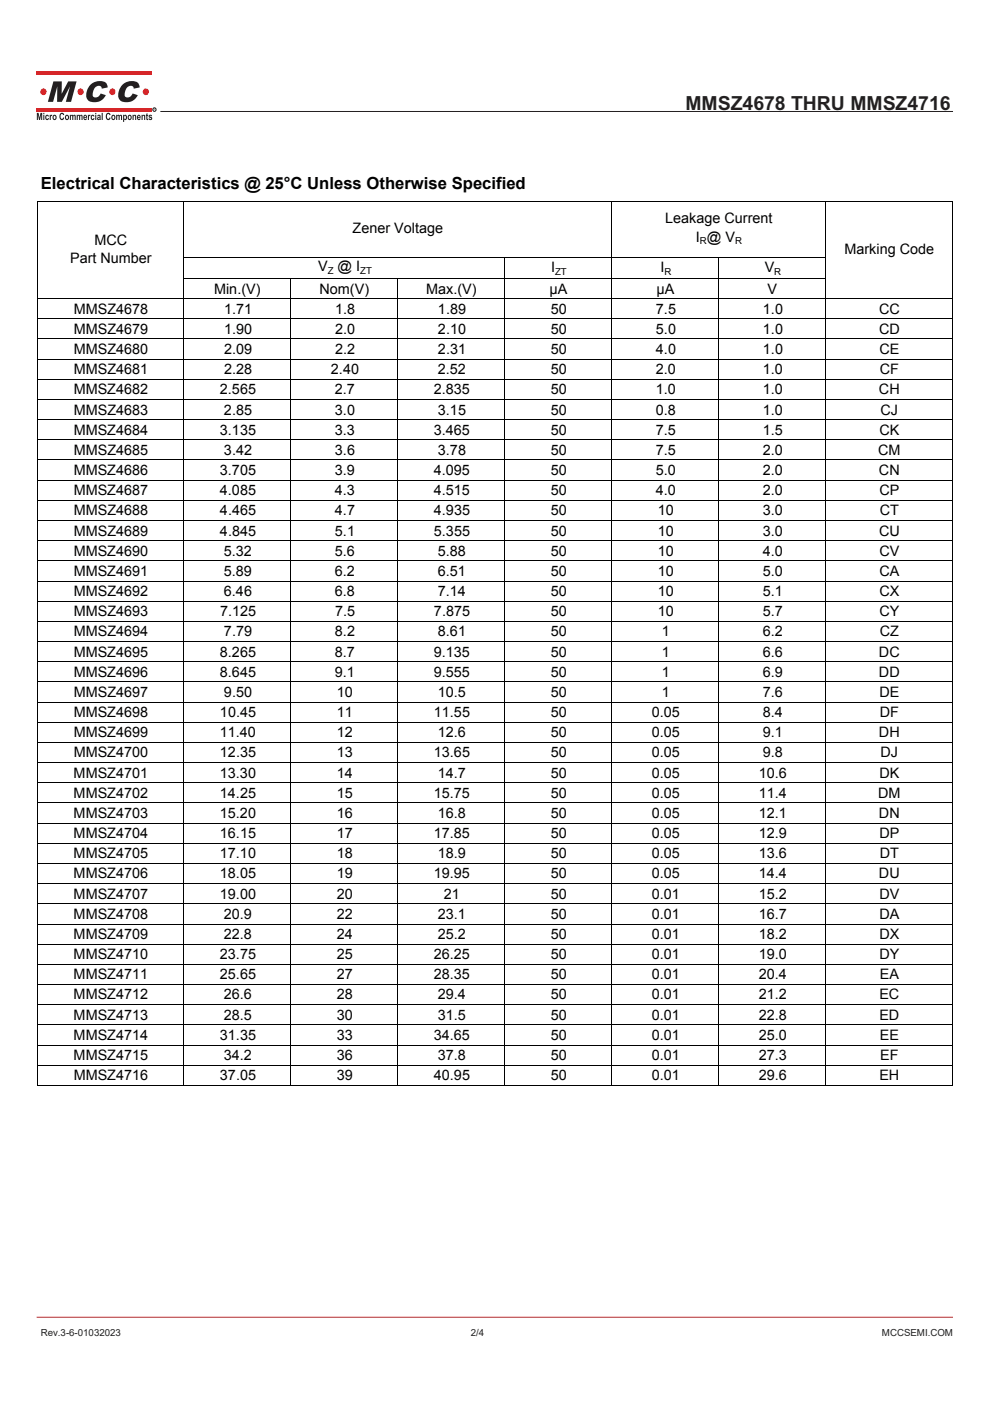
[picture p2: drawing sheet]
<svg xmlns="http://www.w3.org/2000/svg" width="210mm" height="297mm" viewBox="0 0 210 297" stroke-linecap="round" stroke-linejoin="round" font-family="sans-serif">
<g fill="#d62629">
<path d="M7.8 15.2h24.4v.8h-24.4z"/>
<path d="M7.8 22.8h24.4v.8h-24.4z"/>
</g>
<g fill="#231f20">
<path d="M7.8 23.9h.4l.2 1.1 .2-1.1h.3v1.5h-.2v-1.1l-.2 1.1h-.2l-.3-1.1v1.1h-.2zM9.2 23.9h.2v.3h-.2zM9.2 24.3h.2v1.1h-.2zM9.7 24.5l.4-.2 .3 .4h-.2l-.1-.1a.32 .32 0 0 0-.3 .3 .32 .32 0 0 0 .3 .3l.1-.2 .2 .1a.44 .44 0 0 1-.6 .3 .44 .44 0 0 1-.2-.7zM10.5 24.3h.2v.2l.2-.2 .2 .1-.1 .2-.2 .1v.7h-.3zM11.3 24.5a.49 .49 0 0 1 .7 .4 .49 .49 0 0 1-.7 .4l-.2-.4zM11.4 24.6l.1 .6a.29 .29 0 0 0 .3-.3 .29 .29 0 0 0-.4-.3zM12.9 24l.4-.1 .3 .4-.2 .1-.2-.2a.52 .52 0 0 0-.4 .5 .52 .52 0 0 0 .4 .5l.2-.3 .2 .1a.54 .54 0 0 1-.6 .4 .54 .54 0 0 1-.4-.7zM13.9 24.5a.49 .49 0 0 1 .7 .4 .49 .49 0 0 1-.7 .4l-.1-.4zM14.1 24.6v.6a.29 .29 0 0 0 .3-.3 .29 .29 0 0 0-.3-.3zM14.8 24.3h.2v.2l.3-.2a.27 .27 0 0 0 .2 .2 .27 .27 0 0 0 .3-.2l.2 .2 .1 .9h-.3l-.1-.9-.1 .2-.1 .7h-.2l-.1-.9-.1 .2-.1 .7h-.2zM16.3 24.3h.2v.2l.2-.2a.27 .27 0 0 0 .3 .2 .27 .27 0 0 0 .2-.2l.3 .2v.9h-.2l-.1-.9-.2 .2v.7h-.2l-.1-.9-.2 .2v.7h-.2zM17.8 24.5l.3-.2 .3 .2 .1 .5h-.6v.1l.2 .1 .1-.1h.3a.45 .45 0 0 1-.7 .3 .45 .45 0 0 1-.1-.7zM18 24.6l-.1 .2h.3l-.1-.2zM18.6 24.3h.2v.2l.2-.2 .2 .1-.1 .2-.2 .1v.7h-.3zM19.4 24.5l.4-.2 .2 .4h-.2l-.1-.1a.32 .32 0 0 0-.2 .3 .32 .32 0 0 0 .3 .3v-.2l.2 .1a.44 .44 0 0 1-.6 .3 .44 .44 0 0 1-.1-.7zM20.2 23.9h.2v.3h-.2zM20.2 24.3h.2v1.1h-.2zM20.7 24.4a.36 .36 0 0 1 .5-.1 .36 .36 0 0 1 .1 .4l.1 .7-.3-.1a.34 .34 0 0 1-.5-.2 .34 .34 0 0 1 .4-.3v-.2h-.4zM20.8 25.1a.2 .2 0 0 0 .4 0 .2 .2 0 0 0-.4 0zM21.6 23.9h.2v1.5h-.2zM22.7 24l.5-.1 .3 .4-.3 .1-.1-.2a.52 .52 0 0 0-.4 .5 .52 .52 0 0 0 .4 .5l.1-.3 .3 .1a.54 .54 0 0 1-.7 .4 .54 .54 0 0 1-.4-.7zM23.7 24.5a.49 .49 0 0 1 .8 .4 .49 .49 0 0 1-.8 .4l-.1-.4zM23.9 24.6l.1 .6a.29 .29 0 0 0 .3-.3 .29 .29 0 0 0-.4-.3zM24.6 24.3h.2v.2l.3-.2a.27 .27 0 0 0 .3 .2 .27 .27 0 0 0 .2-.2l.3 .2v.9h-.2l-.2-.9-.1 .2v.7h-.2l-.2-.9-.1 .2v.7h-.3zM26.1 24.3h.2v.2l.1-.1a.51 .51 0 0 1 .6 .5 .51 .51 0 0 1-.6 .5l-.1 .5h-.2zM26.4 24.6a.31 .31 0 0 0-.1 .4 .31 .31 0 0 0 .4 .2v-.5zM27.2 24.5a.49 .49 0 0 1 .7 .4 .49 .49 0 0 1-.7 .4l-.1-.4zM27.4 24.6v.6a.29 .29 0 0 0 .3-.3 .29 .29 0 0 0-.3-.3zM28.1 24.3h.2v.2l.1-.1a.31 .31 0 0 1 .4 0 .31 .31 0 0 1 .1 .4v.6h-.2v-.7l-.2-.2-.1 .2-.1 .7h-.2zM29.2 24.5l.2-.2 .3 .2 .1 .5h-.5v.1l.2 .1 .1-.1h.2a.45 .45 0 0 1-.6 .3 .45 .45 0 0 1-.1-.7zM29.3 24.6v.2h.3l-.1-.2zM30 24.3h.2v.2l.2-.1a.31 .31 0 0 1 .3 0 .31 .31 0 0 1 .1 .4v.6h-.2v-.7l-.2-.2-.1 .2-.1 .7h-.2zM31 24.1l.3-.1v.3h.1v.3h-.1l.1 .9-.3-.2-.2-.7zM31.6 24.4l.4-.1 .3 .3-.4-.1-.2 .2a.42 .42 0 0 1 .5 .3 .42 .42 0 0 1-.3 .5l-.4-.4 .6 .1-.6-.4z"/>
<path d="M11.3 17.3h1.8v2.6l1.4-2.6h1.7l-1.1 4.3h-1.1l.9-3.3-1.8 3.3h-1l.1-3.3-.9 3.3h-1.1zM19.1 18a2.61 2.61 0 0 1 3.5-.3l.2 .8-1.2 .3a.74 .74 0 0 0-.6-.7 .74 .74 0 0 0-.8 .5 1.82 1.82 0 0 0-.4 1.9 1.09 1.09 0 0 0 1.6-.7l1 .4a2.49 2.49 0 0 1-3.9 .9 2.76 2.76 0 0 1 .6-3.1zM25.9 18a2.61 2.61 0 0 1 3.5-.3l.2 .8-1.2 .3a.74 .74 0 0 0-.6-.7 .74 .74 0 0 0-.9 .5 1.82 1.82 0 0 0-.3 1.9 1.09 1.09 0 0 0 1.5-.7l1.1 .4a2.49 2.49 0 0 1-3.9 .9 2.76 2.76 0 0 1 .6-3.1z"/>
</g>
<g fill="#d62629">
<circle cx="30.9" cy="19.5" r=".68"/>
<circle cx="23.8" cy="19.5" r=".68"/>
<circle cx="17.1" cy="19.5" r=".68"/>
<circle cx="9.2" cy="19.5" r=".68"/>
</g>
<circle cx="32.7" cy="23.2" r=".37" fill="none" stroke="#231f20" stroke-width=".21"/>
<path d="M32.6 23h.3l-.1 .3 .2 .1-.3-.1-.1 .1zM32.7 23.1v.1h.2z" fill="#231f20"/>
<path d="M34 23.6h168.1" fill="none" stroke="#231f20" stroke-width=".21"/>
<path d="M7.8 279.3h194.3" fill="none" stroke="#d62629" stroke-width=".21"/>
<g fill="none" stroke="#000" stroke-width=".21">
<path d="M8 42.7v187.4M8 42.7h194.1v187.4h-194.1M39 42.7v187.4M39 54.5h136.2M39 59h136.2M61.7 59v171.1M84.4 59v171.1M107.1 54.5v175.6M129.8 42.7v187.4M152.4 54.5v175.6M175.1 42.7v187.4M8 63.3h194.1"/>
<path d="M8 67.6h194.1M8 71.9h194.1M8 76.1h194.1M8 80.4h194.1M8 84.7h194.1M8 89h194.1M8 93.2h194.1M8 97.5h194.1M8 101.8h194.1M8 106.1h194.1M8 110.4h194.1M8 114.6h194.1"/>
<path d="M8 118.9h194.1M8 123.2h194.1M8 127.5h194.1M8 131.7h194.1M8 136h194.1M8 140.3h194.1M8 144.6h194.1M8 148.9h194.1M8 153.1h194.1M8 157.4h194.1M8 161.7h194.1M8 166h194.1"/>
<path d="M8 170.2h194.1M8 174.5h194.1M8 178.8h194.1M8 183.1h194.1M8 187.4h194.1M8 191.6h194.1M8 195.9h194.1M8 200.2h194.1M8 204.5h194.1M8 208.7h194.1M8 213h194.1M8 217.3h194.1"/>
<path d="M8 221.6h194.1M8 225.8h194.1"/>
</g>
<text font-size="4.1" fill="#231f20" x="145.4" y="23.3">MMSZ4678 THRU MMSZ4716</text>
<text font-size="3.5" x="8.6" y="40.1">Electrical Characteristics @ 25°C Unless Otherwise Specified</text>
<g font-size="3.1">
<text x="141.1" y="47.4">Leakage Current</text>
<text x="20.1" y="52">MCC</text>
<text x="74.8" y="49.5">Zener Voltage</text>
<text x="147.6" y="51.2">I @ V</text>
<text x="179.1" y="53.8">Marking Code</text>
<text x="14.9" y="55.8">Part Number</text>
<text x="67.5" y="57.4">V @ I</text>
<text x="116.9" y="57.6">I</text>
<text x="140.1" y="57.6">I</text>
<text x="162.2" y="57.6">V</text>
<text x="45.4" y="62.2">Min.(V)</text>
<text x="67.8" y="62.2">Nom(V)</text>
<text x="90.4" y="62.2">Max.(V)</text>
<text x="116.6" y="62.2">µA</text>
<text x="139.2" y="62.2">µA</text>
<text x="162.8" y="62.2">V</text>
<text x="15.6" y="66.5">MMSZ4678</text>
<text x="15.6" y="70.8">MMSZ4679</text>
<text x="47.5" y="66.5">1.71</text>
<text x="47.5" y="70.8">1.90</text>
<text x="71.1" y="66.5">1.8</text>
<text x="71.1" y="70.8">2.0</text>
<text x="92.9" y="66.5">1.89</text>
<text x="92.9" y="70.8">2.10</text>
<text x="116.9" y="66.5">50</text>
<text x="116.9" y="70.8">50</text>
<text x="139.1" y="66.5">7.5</text>
<text x="139.1" y="70.8">5.0</text>
<text x="161.8" y="66.5">1.0</text>
<text x="161.8" y="70.8">1.0</text>
<text x="186.5" y="66.5">CC</text>
<text x="186.5" y="70.8">CD</text>
<text x="15.6" y="75.1">MMSZ4680</text>
<text x="47.5" y="75.1">2.09</text>
<text x="71.1" y="75.1">2.2</text>
<text x="92.9" y="75.1">2.31</text>
<text x="116.9" y="75.1">50</text>
<text x="139.1" y="75.1">4.0</text>
<text x="161.8" y="75.1">1.0</text>
<text x="186.5" y="75.1">CE</text>
<text x="15.6" y="83.6">MMSZ4682</text>
<text x="15.6" y="79.3">MMSZ4681</text>
<text x="46.7" y="83.6">2.565</text>
<text x="47.5" y="79.3">2.28</text>
<text x="70.2" y="79.3">2.40</text>
<text x="71" y="83.6">2.7</text>
<text x="92" y="83.6">2.835</text>
<text x="92.9" y="79.3">2.52</text>
<text x="116.8" y="83.6">50</text>
<text x="116.8" y="79.3">50</text>
<text x="139.1" y="83.6">1.0</text>
<text x="139.1" y="79.3">2.0</text>
<text x="161.8" y="83.6">1.0</text>
<text x="161.8" y="79.3">1.0</text>
<text x="186.4" y="83.6">CH</text>
<text x="186.6" y="79.3">CF</text>
<text x="15.6" y="87.9">MMSZ4683</text>
<text x="47.5" y="87.9">2.85</text>
<text x="71" y="87.9">3.0</text>
<text x="92.9" y="87.9">3.15</text>
<text x="116.8" y="87.9">50</text>
<text x="139.1" y="87.9">0.8</text>
<text x="161.8" y="87.9">1.0</text>
<text x="186.8" y="87.9">CJ</text>
<text x="15.6" y="92.2">MMSZ4684</text>
<text x="46.7" y="92.2">3.135</text>
<text x="71" y="92.2">3.3</text>
<text x="92" y="92.2">3.465</text>
<text x="116.8" y="92.2">50</text>
<text x="139.1" y="92.2">7.5</text>
<text x="161.8" y="92.2">1.5</text>
<text x="186.5" y="92.2">CK</text>
<text x="15.6" y="96.4">MMSZ4685</text>
<text x="15.6" y="100.7">MMSZ4686</text>
<text x="46.7" y="100.7">3.705</text>
<text x="47.5" y="96.4">3.42</text>
<text x="71" y="100.7">3.9</text>
<text x="71" y="96.4">3.6</text>
<text x="92" y="100.7">4.095</text>
<text x="92.9" y="96.4">3.78</text>
<text x="116.8" y="100.7">50</text>
<text x="116.8" y="96.4">50</text>
<text x="139.1" y="100.7">5.0</text>
<text x="139.1" y="96.4">7.5</text>
<text x="161.8" y="100.7">2.0</text>
<text x="161.8" y="96.4">2.0</text>
<text x="186.3" y="96.4">CM</text>
<text x="186.4" y="100.7">CN</text>
<text x="15.6" y="105">MMSZ4687</text>
<text x="46.7" y="105">4.085</text>
<text x="71" y="105">4.3</text>
<text x="92" y="105">4.515</text>
<text x="116.8" y="105">50</text>
<text x="139.1" y="105">4.0</text>
<text x="161.8" y="105">2.0</text>
<text x="186.5" y="105">CP</text>
<text x="15.6" y="109.3">MMSZ4688</text>
<text x="15.6" y="113.6">MMSZ4689</text>
<text x="46.7" y="109.3">4.465</text>
<text x="46.7" y="113.6">4.845</text>
<text x="71" y="109.3">4.7</text>
<text x="71" y="113.6">5.1</text>
<text x="92" y="109.3">4.935</text>
<text x="92" y="113.6">5.355</text>
<text x="116.8" y="109.3">50</text>
<text x="116.8" y="113.6">50</text>
<text x="139.5" y="109.3">10</text>
<text x="139.5" y="113.6">10</text>
<text x="161.8" y="109.3">3.0</text>
<text x="161.8" y="113.6">3.0</text>
<text x="186.4" y="113.6">CU</text>
<text x="186.6" y="109.3">CT</text>
<text x="15.6" y="117.8">MMSZ4690</text>
<text x="47.5" y="117.8">5.32</text>
<text x="71" y="117.8">5.6</text>
<text x="92.9" y="117.8">5.88</text>
<text x="116.8" y="117.8">50</text>
<text x="139.5" y="117.8">10</text>
<text x="161.8" y="117.8">4.0</text>
<text x="186.5" y="117.8">CV</text>
<text x="15.6" y="122.1">MMSZ4691</text>
<text x="47.5" y="122.1">5.89</text>
<text x="71" y="122.1">6.2</text>
<text x="92.9" y="122.1">6.51</text>
<text x="116.8" y="122.1">50</text>
<text x="139.5" y="122.1">10</text>
<text x="161.8" y="122.1">5.0</text>
<text x="186.5" y="122.1">CA</text>
<text x="15.6" y="126.4">MMSZ4692</text>
<text x="15.6" y="130.7">MMSZ4693</text>
<text x="46.7" y="130.7">7.125</text>
<text x="47.5" y="126.4">6.46</text>
<text x="71" y="126.4">6.8</text>
<text x="71.1" y="130.7">7.5</text>
<text x="92" y="130.7">7.875</text>
<text x="92.9" y="126.4">7.14</text>
<text x="116.8" y="126.4">50</text>
<text x="116.9" y="130.7">50</text>
<text x="139.5" y="126.4">10</text>
<text x="139.5" y="130.7">10</text>
<text x="161.8" y="126.4">5.1</text>
<text x="161.8" y="130.7">5.7</text>
<text x="186.5" y="126.4">CX</text>
<text x="186.6" y="130.7">CY</text>
<text x="15.6" y="134.9">MMSZ4694</text>
<text x="47.5" y="134.9">7.79</text>
<text x="71" y="134.9">8.2</text>
<text x="92.9" y="134.9">8.61</text>
<text x="116.8" y="134.9">50</text>
<text x="140.4" y="134.9">1</text>
<text x="161.8" y="134.9">6.2</text>
<text x="186.6" y="134.9">CZ</text>
<text x="15.6" y="139.2">MMSZ4695</text>
<text x="15.6" y="143.5">MMSZ4696</text>
<text x="46.7" y="139.2">8.265</text>
<text x="46.7" y="143.5">8.645</text>
<text x="71" y="139.2">8.7</text>
<text x="71" y="143.5">9.1</text>
<text x="92" y="139.2">9.135</text>
<text x="92" y="143.5">9.555</text>
<text x="116.8" y="139.2">50</text>
<text x="116.8" y="143.5">50</text>
<text x="140.4" y="139.2">1</text>
<text x="140.4" y="143.5">1</text>
<text x="161.8" y="139.2">6.6</text>
<text x="161.8" y="143.5">6.9</text>
<text x="186.4" y="139.2">DC</text>
<text x="186.4" y="143.5">DD</text>
<text x="15.6" y="147.8">MMSZ4697</text>
<text x="47.5" y="147.8">9.50</text>
<text x="71.5" y="147.8">10</text>
<text x="92.9" y="147.8">10.5</text>
<text x="116.8" y="147.8">50</text>
<text x="140.4" y="147.8">1</text>
<text x="161.8" y="147.8">7.6</text>
<text x="186.5" y="147.8">DE</text>
<text x="15.6" y="152">MMSZ4698</text>
<text x="46.7" y="152">10.45</text>
<text x="71.5" y="152">11</text>
<text x="92" y="152">11.55</text>
<text x="116.8" y="152">50</text>
<text x="138.3" y="152">0.05</text>
<text x="161.8" y="152">8.4</text>
<text x="186.6" y="152">DF</text>
<text x="15.6" y="156.3">MMSZ4699</text>
<text x="15.6" y="160.6">MMSZ4700</text>
<text x="46.6" y="156.3">11.40</text>
<text x="46.7" y="160.6">12.35</text>
<text x="71.5" y="156.3">12</text>
<text x="71.5" y="160.6">13</text>
<text x="92" y="160.6">13.65</text>
<text x="92.9" y="156.3">12.6</text>
<text x="116.8" y="156.3">50</text>
<text x="116.8" y="160.6">50</text>
<text x="138.3" y="156.3">0.05</text>
<text x="138.3" y="160.6">0.05</text>
<text x="161.8" y="156.3">9.1</text>
<text x="161.8" y="160.6">9.8</text>
<text x="186.4" y="156.3">DH</text>
<text x="186.8" y="160.6">DJ</text>
<text x="15.6" y="164.9">MMSZ4701</text>
<text x="46.6" y="164.9">13.30</text>
<text x="71.5" y="164.9">14</text>
<text x="92.9" y="164.9">14.7</text>
<text x="116.8" y="164.9">50</text>
<text x="138.3" y="164.9">0.05</text>
<text x="161" y="164.9">10.6</text>
<text x="186.5" y="164.9">DK</text>
<text x="15.6" y="173.4">MMSZ4703</text>
<text x="15.6" y="169.1">MMSZ4702</text>
<text x="46.6" y="173.4">15.20</text>
<text x="46.7" y="169.1">14.25</text>
<text x="71.5" y="173.4">16</text>
<text x="71.5" y="169.1">15</text>
<text x="92" y="169.1">15.75</text>
<text x="92.9" y="173.4">16.8</text>
<text x="116.8" y="169.1">50</text>
<text x="116.8" y="173.4">50</text>
<text x="138.3" y="173.4">0.05</text>
<text x="138.3" y="169.1">0.05</text>
<text x="161" y="173.4">12.1</text>
<text x="161" y="169.1">11.4</text>
<text x="186.3" y="169.1">DM</text>
<text x="186.4" y="173.4">DN</text>
<text x="15.6" y="177.7">MMSZ4704</text>
<text x="46.7" y="177.7">16.15</text>
<text x="71.5" y="177.7">17</text>
<text x="92" y="177.7">17.85</text>
<text x="116.8" y="177.7">50</text>
<text x="138.3" y="177.7">0.05</text>
<text x="161" y="177.7">12.9</text>
<text x="186.5" y="177.7">DP</text>
<text x="15.6" y="182">MMSZ4705</text>
<text x="46.6" y="182">17.10</text>
<text x="71.5" y="182">18</text>
<text x="92.9" y="182">18.9</text>
<text x="116.8" y="182">50</text>
<text x="138.3" y="182">0.05</text>
<text x="161" y="182">13.6</text>
<text x="186.6" y="182">DT</text>
<text x="15.6" y="186.3">MMSZ4706</text>
<text x="15.6" y="190.5">MMSZ4707</text>
<text x="46.7" y="186.3">18.05</text>
<text x="46.7" y="190.5">19.00</text>
<text x="71.5" y="186.3">19</text>
<text x="71.5" y="190.5">20</text>
<text x="92" y="186.3">19.95</text>
<text x="94.2" y="190.5">21</text>
<text x="116.8" y="186.3">50</text>
<text x="116.8" y="190.5">50</text>
<text x="138.3" y="186.3">0.05</text>
<text x="138.3" y="190.5">0.01</text>
<text x="161" y="186.3">14.4</text>
<text x="161" y="190.5">15.2</text>
<text x="186.4" y="186.3">DU</text>
<text x="186.5" y="190.5">DV</text>
<text x="15.6" y="194.8">MMSZ4708</text>
<text x="47.5" y="194.8">20.9</text>
<text x="71.5" y="194.8">22</text>
<text x="92.9" y="194.8">23.1</text>
<text x="116.8" y="194.8">50</text>
<text x="138.3" y="194.8">0.01</text>
<text x="161" y="194.8">16.7</text>
<text x="186.5" y="194.8">DA</text>
<text x="15.6" y="199.1">MMSZ4709</text>
<text x="15.6" y="203.4">MMSZ4710</text>
<text x="46.7" y="203.4">23.75</text>
<text x="47.5" y="199.1">22.8</text>
<text x="71.5" y="199.1">24</text>
<text x="71.5" y="203.4">25</text>
<text x="92" y="203.4">26.25</text>
<text x="92.9" y="199.1">25.2</text>
<text x="116.8" y="199.1">50</text>
<text x="116.8" y="203.4">50</text>
<text x="138.3" y="199.1">0.01</text>
<text x="138.3" y="203.4">0.01</text>
<text x="161" y="199.1">18.2</text>
<text x="161" y="203.4">19.0</text>
<text x="186.5" y="199.1">DX</text>
<text x="186.5" y="203.4">DY</text>
<text x="15.6" y="207.6">MMSZ4711</text>
<text x="46.7" y="207.6">25.65</text>
<text x="71.5" y="207.6">27</text>
<text x="92" y="207.6">28.35</text>
<text x="116.8" y="207.6">50</text>
<text x="138.3" y="207.6">0.01</text>
<text x="161" y="207.6">20.4</text>
<text x="186.6" y="207.6">EA</text>
<text x="15.6" y="211.9">MMSZ4712</text>
<text x="47.5" y="211.9">26.6</text>
<text x="71.5" y="211.9">28</text>
<text x="92.9" y="211.9">29.4</text>
<text x="116.8" y="211.9">50</text>
<text x="138.3" y="211.9">0.01</text>
<text x="161" y="211.9">21.2</text>
<text x="186.5" y="211.9">EC</text>
<text x="15.6" y="216.2">MMSZ4713</text>
<text x="15.6" y="220.5">MMSZ4714</text>
<text x="46.7" y="220.5">31.35</text>
<text x="47.5" y="216.2">28.5</text>
<text x="71.5" y="216.2">30</text>
<text x="71.5" y="220.5">33</text>
<text x="92" y="220.5">34.65</text>
<text x="92.9" y="216.2">31.5</text>
<text x="116.8" y="216.2">50</text>
<text x="116.8" y="220.5">50</text>
<text x="138.3" y="216.2">0.01</text>
<text x="138.3" y="220.5">0.01</text>
<text x="161" y="216.2">22.8</text>
<text x="161" y="220.5">25.0</text>
<text x="186.5" y="216.2">ED</text>
<text x="186.6" y="220.5">EE</text>
<text x="15.6" y="224.7">MMSZ4715</text>
<text x="47.5" y="224.7">34.2</text>
<text x="71.5" y="224.7">36</text>
<text x="92.9" y="224.7">37.8</text>
<text x="116.8" y="224.7">50</text>
<text x="138.3" y="224.7">0.01</text>
<text x="161" y="224.7">27.3</text>
<text x="186.7" y="224.7">EF</text>
<text x="15.6" y="229">MMSZ4716</text>
<text x="46.7" y="229">37.05</text>
<text x="71.5" y="229">39</text>
<text x="92" y="229">40.95</text>
<text x="116.8" y="229">50</text>
<text x="138.3" y="229">0.01</text>
<text x="161" y="229">29.6</text>
<text x="186.5" y="229">EH</text>
</g>
<g font-size="2.1" fill="#231f20">
<text x="8.6" y="283.2">Rev.3-6-01032023</text>
<text x="99.8" y="283.2">2/4</text>
<text x="187.1" y="283.2">MCCSEMI.COM</text>
</g>
<g font-size="2">
<text x="148.4" y="51.8">R</text>
<text x="155.9" y="51.8">R</text>
<text x="69.5" y="58.1">Z</text>
<text x="76.4" y="58.1">ZT</text>
<text x="117.7" y="58.2">ZT</text>
<text x="140.9" y="58.2">R</text>
<text x="164.2" y="58.2">R</text>
</g>
</svg>
